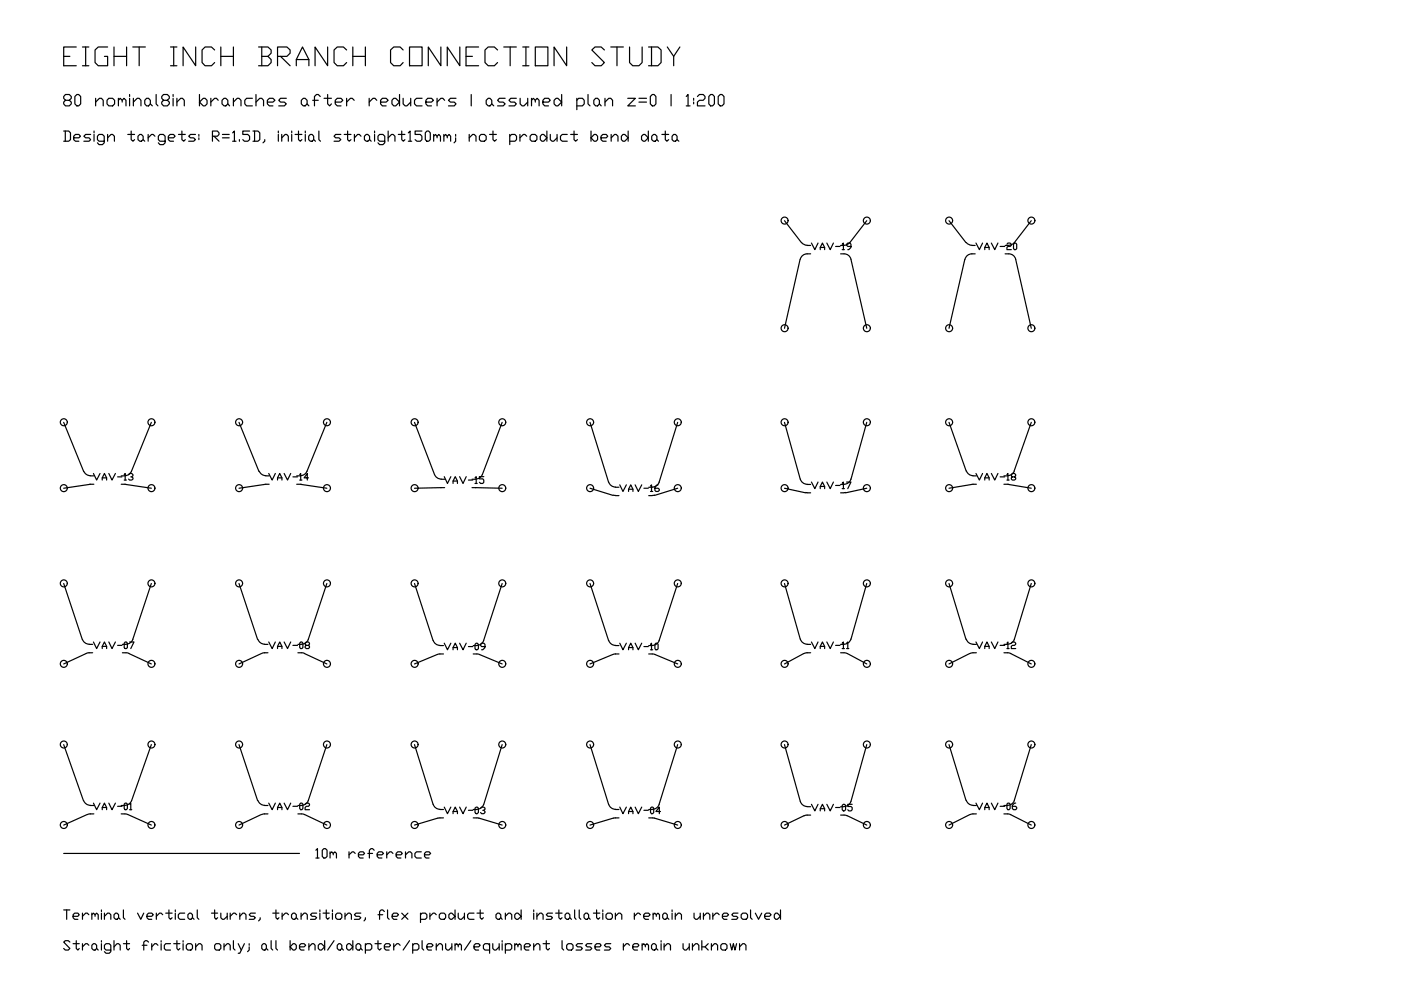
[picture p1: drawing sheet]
<svg xmlns="http://www.w3.org/2000/svg" width="297mm" height="210mm" viewBox="0 0 297 210" stroke-linecap="round" stroke-linejoin="round" font-family="sans-serif">
<!-- layer: OUTLET_PATH -->
<g fill="none" stroke="#000" stroke-width=".25">
<path d="M166.3 46.8l3.6 4.6M169.6 55l-3.3 14.6M180.4 55l3.4 14.6M183.8 46.8l-3.6 4.6M201.2 46.8l3.6 4.6M204.6 55l-3.4 14.6M215.3 55l3.4 14.6M218.7 46.8l-3.6 4.6M13.5 89.5l4.2 10.5M32.1 89.5l-4.2 10.5M50.7 89.5l4.2 10.5M69.3 89.5l-4.2 10.5"/>
<path d="M87.9 89.5l4.2 11.1M106.5 89.5l-4.2 11.1M125.1 89.5l3.9 12.7M143.7 89.5l-4 12.7M166.3 89.5l3.4 12.1M183.8 89.5l-3.4 12.1M201.2 89.5l3.7 10.4M218.7 89.5l-3.7 10.4M18.9 102.7l-5.4 .8M26.7 102.7l5.4 .8M56.1 102.7l-5.4 .8M63.9 102.7l5.4 .8"/>
<path d="M93.5 103.4l-5.6 .1M100.9 103.4l5.6 .1M125.1 103.5l4.9 1.5M143.7 103.5l-4.9 1.5M166.3 103.5l4.5 1M183.8 103.5l-4.5 1M206 102.7l-4.8 .8M213.8 102.7l4.9 .8M13.5 123.7l3.9 11.9M18.2 138.6l-4.7 2.2M27.3 138.6l4.8 2.2M32.1 123.7l-3.9 11.9"/>
<path d="M50.7 123.7l3.9 11.9M55.4 138.6l-4.7 2.2M64.6 138.6l4.7 2.2M69.3 123.7l-3.9 11.9M87.9 123.7l3.9 12.1M92.7 138.8l-4.8 2M101.7 138.8l4.8 2M106.5 123.7l-4 12.1M125.1 123.7l3.9 12.1M129.9 138.8l-4.8 2M138.9 138.8l4.8 2M143.7 123.7l-4 12.1"/>
<path d="M166.3 123.7l3.4 11.8M170.4 138.6l-4.1 2.2M179.7 138.6l4.1 2.2M183.8 123.7l-3.4 11.8M201.2 123.7l3.6 11.9M205.6 138.6l-4.4 2.2M214.3 138.6l4.4 2.2M218.7 123.7l-3.6 11.9M13.5 157.9l4.2 11.9M32.1 157.9l-4.2 11.9M50.7 157.9l3.9 11.8M69.3 157.9l-3.9 11.8"/>
<path d="M87.9 157.9l3.9 12.6M106.5 157.9l-3.9 12.6M125.1 157.9l3.9 12.6M143.7 157.9l-4 12.6M166.3 157.9l3.4 12M183.8 157.9l-3.4 12M201.2 157.9l3.6 11.8M218.7 157.9l-3.6 11.8M18.5 172.7l-5 2.2M27.1 172.7l5 2.2M55.4 172.7l-4.7 2.2M64.6 172.7l4.7 2.2"/>
<path d="M92.8 173.5l-4.9 1.4M101.5 173.5l5 1.4M130 173.5l-4.9 1.4M138.7 173.5l5 1.4M170.5 172.9l-4.2 2M179.6 172.9l4.2 2M205.6 172.7l-4.4 2.2M214.3 172.7l4.4 2.2"/>
</g>
<!-- layer: TERMINAL -->
<g fill="none" stroke="#000" stroke-width=".25">
<circle cx="166.3" cy="46.8" r=".74"/>
<circle cx="183.8" cy="46.8" r=".74"/>
<circle cx="201.2" cy="46.8" r=".74"/>
<circle cx="218.7" cy="46.8" r=".74"/>
<circle cx="166.3" cy="69.6" r=".74"/>
<circle cx="183.8" cy="69.6" r=".74"/>
<circle cx="201.2" cy="69.6" r=".74"/>
<circle cx="218.7" cy="69.6" r=".74"/>
<circle cx="13.5" cy="89.5" r=".74"/>
<circle cx="32.1" cy="89.5" r=".74"/>
<circle cx="50.7" cy="89.5" r=".74"/>
<circle cx="69.3" cy="89.5" r=".74"/>
<circle cx="87.9" cy="89.5" r=".74"/>
<circle cx="106.5" cy="89.5" r=".74"/>
<circle cx="125.1" cy="89.5" r=".74"/>
<circle cx="143.7" cy="89.5" r=".74"/>
<circle cx="166.3" cy="89.5" r=".74"/>
<circle cx="183.8" cy="89.5" r=".74"/>
<circle cx="201.2" cy="89.5" r=".74"/>
<circle cx="218.7" cy="89.5" r=".74"/>
<circle cx="13.5" cy="103.5" r=".74"/>
<circle cx="32.1" cy="103.5" r=".74"/>
<circle cx="50.7" cy="103.5" r=".74"/>
<circle cx="69.3" cy="103.5" r=".74"/>
<circle cx="87.9" cy="103.5" r=".74"/>
<circle cx="106.5" cy="103.5" r=".74"/>
<circle cx="125.1" cy="103.5" r=".74"/>
<circle cx="143.7" cy="103.5" r=".74"/>
<circle cx="166.3" cy="103.5" r=".74"/>
<circle cx="183.8" cy="103.5" r=".74"/>
<circle cx="201.2" cy="103.5" r=".74"/>
<circle cx="218.7" cy="103.5" r=".74"/>
<circle cx="13.5" cy="123.7" r=".74"/>
<circle cx="32.1" cy="123.7" r=".74"/>
<circle cx="50.7" cy="123.7" r=".74"/>
<circle cx="69.3" cy="123.7" r=".74"/>
<circle cx="87.9" cy="123.7" r=".74"/>
<circle cx="106.5" cy="123.7" r=".74"/>
<circle cx="125.1" cy="123.7" r=".74"/>
<circle cx="143.7" cy="123.7" r=".74"/>
<circle cx="166.3" cy="123.7" r=".74"/>
<circle cx="183.8" cy="123.7" r=".74"/>
<circle cx="201.2" cy="123.7" r=".74"/>
<circle cx="218.7" cy="123.7" r=".74"/>
<circle cx="13.5" cy="140.8" r=".74"/>
<circle cx="13.5" cy="157.9" r=".74"/>
<circle cx="32.1" cy="140.8" r=".74"/>
<circle cx="32.1" cy="157.9" r=".74"/>
<circle cx="50.7" cy="140.8" r=".74"/>
<circle cx="50.7" cy="157.9" r=".74"/>
<circle cx="69.3" cy="140.8" r=".74"/>
<circle cx="69.3" cy="157.9" r=".74"/>
<circle cx="87.9" cy="157.9" r=".74"/>
<circle cx="87.9" cy="140.8" r=".74"/>
<circle cx="106.5" cy="140.8" r=".74"/>
<circle cx="106.5" cy="157.9" r=".74"/>
<circle cx="125.1" cy="140.8" r=".74"/>
<circle cx="125.1" cy="157.9" r=".74"/>
<circle cx="143.7" cy="140.8" r=".74"/>
<circle cx="143.7" cy="157.9" r=".74"/>
<circle cx="166.3" cy="140.8" r=".74"/>
<circle cx="166.3" cy="157.9" r=".74"/>
<circle cx="183.8" cy="140.8" r=".74"/>
<circle cx="183.8" cy="157.9" r=".74"/>
<circle cx="201.2" cy="140.8" r=".74"/>
<circle cx="201.2" cy="157.9" r=".74"/>
<circle cx="218.7" cy="157.9" r=".74"/>
<circle cx="218.7" cy="140.8" r=".74"/>
<circle cx="13.5" cy="174.9" r=".74"/>
<circle cx="32.1" cy="174.9" r=".74"/>
<circle cx="50.7" cy="174.9" r=".74"/>
<circle cx="69.3" cy="174.9" r=".74"/>
<circle cx="87.9" cy="174.9" r=".74"/>
<circle cx="106.5" cy="174.9" r=".74"/>
<circle cx="125.1" cy="174.9" r=".74"/>
<circle cx="143.7" cy="174.9" r=".74"/>
<circle cx="166.3" cy="174.9" r=".74"/>
<circle cx="183.8" cy="174.9" r=".74"/>
<circle cx="201.2" cy="174.9" r=".74"/>
<circle cx="218.7" cy="174.9" r=".74"/>
</g>
<!-- layer: NOTES -->
<g fill="none" stroke="#000" stroke-width=".25">
<path d="M13.5 27.8h1.1l.3 .4v1.4l-.3 .3h-1.1M13.8 27.8v2.1M13.9 21.3l-.4-.5v-.3l.4-.5h.8l.4 .5v.3l-.4 .5h-.8l-.4 .3v.4l.4 .5h.8l.4-.5v-.4l-.4-.3M15.6 29.2h1.1l.4-.3-.4-.4h-.7l-.4 .4v.7l.4 .3h.7M16.3 20h.4l.4 .5v1.5l-.4 .5h-.4l-.4-.5v-1.5zM19.2 28.5h-1l-.4 .4 .4 .3h.7l.3 .4-.3 .3h-1.1M19.9 27.8v.4M19.9 28.5v1.4M20.3 21.6l.8-.8h.4l.4 .5v1.2M20.3 20.8v1.7M22.1 29.9h-1.1l-.3-.3v-.7l.3-.4h.7l.4 .4v1.4l-.4 .4h-.7l-.3-.4M22.8 29.2l.7-.7h.4l.4 .4v1"/>
<path d="M22.8 28.5v1.4M23.1 20.8h.8l.4 .5v.7l-.4 .5h-.8l-.4-.5v-.7zM25.1 21.3l.4-.5 .4 .5v.3M25.1 20.8v1.7M25.9 21.3l.4-.5 .4 .5v1.2M27.1 28.5h1.4M27.5 20v.5M27.5 20.8v1.7M27.8 27.8v1.8l.4 .3 .3-.3M28.3 21.6l.8-.8h.4l.4 .5v1.2M28.3 20.8v1.7M29.3 28.9l.3-.4h.4l.4 .4v.7l-.4 .3h-.4l-.3-.3z"/>
<path d="M30.4 29.6l.3 .3M31.1 20.8h.4l.4 .5v.7l-.4 .5h-.4l-.4-.5v-.7zM31.4 28.5v1.4M31.9 22l.4 .5M32.9 28.9l-.4-.4h-.4l-.7 .7M33.1 20v2l.4 .5M34.7 21.3l-.4-.5v-.3l.4-.5h.8l.4 .5v.3l-.4 .5h-.8l-.4 .3v.4l.4 .5h.8l.4-.5v-.4l-.4-.3M35 29.9h-1.1l-.3-.3v-.7l.3-.4h.7l.4 .4v1.4l-.4 .4h-.7l-.3-.4M35.7 29.2h1.1l.3-.3-.3-.4h-.7l-.4 .4v.7l.4 .3h.7M36.7 20v.5M36.7 20.8v1.7M37.5 21.6l.8-.8h.4l.4 .5v1.2"/>
<path d="M37.5 20.8v1.7M37.8 28.5h1.5M38.6 27.8v1.8l.3 .3 .4-.3M41.4 28.5h-1l-.4 .4 .4 .3h.7l.3 .4-.3 .3h-1.1M42.2 28.5v.4M42.2 29.2v.4M42.3 21.6l.8-.8h.4l.4 .5v.7l-.4 .5h-.4zM42.3 20v2.5M44.7 20.8v1.7M45 28.9h1.1l.3-.4v-.3l-.3-.4h-1.1v2.1M45.4 28.9l1 1M46.3 21.3l-.4-.5h-.4l-.8 .8"/>
<path d="M47.2 28.5h1.4M47.2 29.2h1.4M47.5 20.8h.4l.4 .5v.7l-.4 .5h-.4l-.4-.5v-.7zM48.3 22l.4 .5M49.3 28.2l.4-.4v2.1M49.3 29.9h.7M49.5 21.6l.8-.8h.4l.4 .5v1.2M49.5 20.8v1.7M50.8 29.6v.3M52.9 27.8h-1.4v.7h1l.4 .4v.7l-.4 .3h-.7l-.3-.3M53.5 20.8h-1.2l-.4 .5v.7l.4 .5h1.2M53.6 27.8h1.1l.4 .4v1.4l-.4 .3h-1.1"/>
<path d="M54 27.8v2.1M54.3 21.6l.8-.8h.4l.4 .5v1.2M54.3 20v2.5M56.1 29.6v.3l-.3 .4M56.7 21.6h1.2l.4-.3-.4-.5h-.8l-.4 .5v.7l.4 .5h.8M59 27.8v.4M59 28.5v1.4M59.7 29.2l.8-.7h.3l.3 .4v1M59.7 28.5v1.4M60.7 20.8h-1.2l-.4 .5 .4 .3h.8l.4 .4-.4 .5h-1.2M61.8 27.8v.4M61.8 28.5v1.4"/>
<path d="M62.6 28.5h1.4M63.3 27.8v1.8l.4 .3 .3-.3M63.9 21.3l.4-.5h.4l.4 .5v.7l-.4 .5h-.4l-.4-.5zM64.7 27.8v.4M64.7 28.5v1.4M65.1 22l.4 .5M65.8 28.5h.4l.3 .4v.7l-.3 .3h-.4l-.4-.3v-.7zM66.3 21.3h1.2M66.5 29.6l.4 .3M67.6 27.8v1.8l.3 .3M67.9 20.5l-.4-.5h-.4l-.4 .5v2M68.7 20.8h1.6"/>
<path d="M69.5 20v2l.4 .5 .4-.5M71.1 21.6h1.2l.4-.3-.4-.5h-.8l-.4 .5v.7l.4 .5h.8M72.3 28.5h-1.1l-.4 .4 .4 .3h.7l.4 .4-.4 .3h-1.1M73 28.5h1.4M73.5 20.8v1.7M73.7 27.8v1.8l.3 .3 .4-.3M75.1 21.3l-.4-.5h-.4l-.8 .8M75.1 28.5v1.4M76.5 28.9l-.3-.4h-.4l-.7 .7M77.3 28.9l.3-.4h.4l.4 .4v.7l-.4 .3h-.4l-.3-.3zM78.3 20.8v1.7M78.4 29.6l.3 .3"/>
<path d="M79.4 27.8v.4M79.4 28.5v1.4M79.9 21.3l-.4-.5h-.4l-.8 .8M80.7 21.6h1.2l.4-.3-.4-.5h-.8l-.4 .5v.7l.4 .5h.8M81.6 29.9h-1.1l-.4-.3v-.7l.4-.4h.7l.4 .4v1.4l-.4 .4h-.7l-.4-.4M82.3 29.2l.7-.7h.4l.3 .4v1M82.3 27.8v2.1M83.5 20.8h.4l.8 .8-.8 .9h-.4l-.4-.5v-.7zM84.5 28.5h1.4M84.7 20v2.5M85.2 27.8v1.8l.3 .3 .4-.3M85.5 20.8v1.2l.4 .5h.4l.8-.9"/>
<path d="M86.6 28.2l.4-.4v2.1M86.6 29.9h.7M87.1 20.8v1.7M89.5 27.8h-1.5v.7h1.1l.4 .4v.7l-.4 .3h-.7l-.4-.3M89.5 20.8h-1.2l-.4 .5v.7l.4 .5h1.2M90.3 21.6h1.2l.4-.3-.4-.5h-.8l-.4 .5v.7l.4 .5h.8M90.5 27.8h.4l.3 .4v1.4l-.3 .3h-.4l-.3-.3v-1.4zM91.9 28.9l.4-.4 .4 .4v.3M91.9 28.5v1.4M92.7 28.9l.3-.4 .4 .4v1M92.7 20.8v1.7M94.1 28.9l.4-.4 .3 .4v.3"/>
<path d="M94.1 28.5v1.4M94.3 21.3l-.4-.5h-.4l-.8 .8M94.8 28.9l.4-.4 .3 .4v1M96.6 29.2v.7l-.3 .4M96.6 28.5v.4M96.7 20.8h-1.2l-.4 .5 .4 .3h.8l.4 .4-.4 .5h-1.2M99.5 29.2l.7-.7h.3l.4 .4v1M99.5 28.5v1.4M99.9 20v2.5M102 28.5h.7l.4 .4v.7l-.4 .3h-.7l-.4-.3v-.7zM103.1 21.3l.4-.5h.4l.4 .5v.7l-.4 .5h-.4l-.4-.5zM103.8 28.5h1.4"/>
<path d="M104.3 22l.4 .5M104.5 27.8v1.8l.4 .3 .3-.3M107.1 20.8h-1.2l-.4 .5 .4 .3h.8l.4 .4-.4 .5h-1.2M108.1 28.9l.4-.4h.7l.3 .4v.7l-.3 .3h-1.1M108.1 28.5v2.2M109.5 20.8h-1.2l-.4 .5 .4 .3h.8l.4 .4-.4 .5h-1.2M110.2 28.5v1.4M110.3 20.8v1.2l.4 .5h.4l.8-.9M111.7 28.9l-.4-.4h-.3l-.8 .7M111.9 20.8v1.7M112.7 21.3l.4-.5 .4 .5v.3M112.7 20.8v1.7"/>
<path d="M112.7 28.5h.8l.3 .4v.7l-.3 .3h-.8l-.3-.3v-.7zM113.5 21.3l.4-.5 .4 .5v1.2M114.9 28.5h.4l.7 .7-.7 .7h-.4l-.3-.3v-.7zM115.1 21.6h1.2l.4-.3-.4-.5h-.8l-.4 .5v.7l.4 .5h.8M116 27.8v2.1M116.7 28.5v1.1l.4 .3h.3l.7-.7M117.5 21.3l.4-.5h.4l.8 .8-.8 .9h-.4l-.4-.5zM118.1 28.5v1.4M119.1 20v2.5M120.3 28.5h-1.1l-.4 .4v.7l.4 .3h1.1M121 28.5h1.4M121.7 27.8v1.8l.3 .3 .4-.3"/>
<path d="M122.3 21.3l.4-.5h.8l.4 .5v.7l-.4 .5h-1.2M122.3 20.8v2.5M124.7 20v2l.4 .5M125.3 27.8v2.1M126 28.5h.4l.3 .4v.7l-.3 .3h-.4l-.7-.7zM126.3 20.8h.4l.4 .5v.7l-.4 .5h-.4l-.4-.5v-.7zM127.1 22l.4 .5M127.4 29.2h1.1l.4-.3-.4-.4h-.7l-.4 .4v.7l.4 .3h.7M128.3 21.6l.8-.8h.4l.4 .5v1.2M128.3 20.8v1.7M129.6 29.2l.7-.7h.3l.4 .4v1M129.6 28.5v1.4"/>
<path d="M132.1 28.5h.4l.7 .7-.7 .7h-.4l-.4-.3v-.7zM133.1 20.8h1.6l-1.6 1.7h1.6M133.2 27.8v2.1M135.5 20.8h1.6M135.5 21.6h1.6M136 28.9l.4-.4h.3l.8 .7-.8 .7h-.3l-.4-.3zM137.5 27.8v2.1M137.9 20.5l.4-.5h.4l.4 .5v1.5l-.4 .5h-.4l-.4-.5zM138.2 28.9l.4-.4h.3l.4 .4v.7l-.4 .3h-.3l-.4-.3zM139.3 29.6l.3 .3M140.3 28.5h1.5M141.1 27.8v1.8l.3 .3 .4-.3"/>
<path d="M142.3 20v2.5M142.8 28.5h.4l.4 .4v.7l-.4 .3h-.4l-.3-.3v-.7zM143.6 29.6l.3 .3M145.5 20.5l.4-.5v2.5M145.5 22.5h.8M147.1 20.8v.5M147.1 21.6v.4M147.9 20.5l.4-.5h.8l.4 .5v.3l-.4 .5h-.8l-.4 .3v.9h1.6M150.7 20h.4l.4 .5v1.5l-.4 .5h-.4l-.4-.5v-1.5zM152.3 20.5l.4-.5h.4l.4 .5v1.5l-.4 .5h-.4l-.4-.5zM13.5 192.9h1.3M13.5 180.9h50"/>
<path d="M14.1 192.9v2M14.8 199.7l-.3-.3h-.7l-.3 .3 1.3 1.4-.3 .3h-.7l-.3-.3M15.5 194.3h1l.3-.4-.3-.3h-.7l-.3 .3v.7l.3 .3h.7M16.2 199.4v1.7l.3 .3 .3-.3M17.5 193.6v1.3M18.8 193.9l-.3-.3h-.3l-.7 .7M19.5 193.9l.3-.3 .4 .3v.4M19.5 193.6v1.3M20.2 193.9l.3-.3 .3 .3v1M21.5 192.9v.4M21.5 193.6v1.3M21.5 199.4v.3"/>
<path d="M22.1 194.3l.7-.7h.4l.3 .3v1M22.1 193.6v1.3M24.2 199.4v2M24.5 193.6h.3l.3 .3v.7l-.3 .3h-.3l-.3-.3v-.7zM25.1 194.6l.4 .3M26.2 192.9v1.7l.3 .3M26.8 199.4v1.7l.4 .3 .3-.3M29.2 193.6l.6 1.3 .7-1.3M31.2 194.3h1l.3-.4-.3-.3h-.7l-.3 .3v.7l.3 .3h.7M31.5 199.7l-.3-.3h-.4l-.3 .3v1.7M33.1 193.6v1.3M34.2 199.4v.3"/>
<path d="M34.5 193.9l-.3-.3h-.4l-.7 .7M35.1 193.6h1.4M35.8 192.9v1.7l.4 .3 .3-.3M37.2 192.9v.4M37.2 193.6v1.3M37.5 199.4v1.7l.3 .3 .3-.3M38.8 199.4v.3M39.2 193.6h-1.1l-.3 .3v.7l.3 .3h1.1M40.2 193.6h.3l.3 .3v.7l-.3 .3h-.3l-.4-.3v-.7zM40.8 194.6l.3 .3M41.8 192.9v1.7l.4 .3M44.8 193.6h1.3"/>
<path d="M45.5 192.9v1.7l.3 .3 .3-.3M46.8 193.6v1l.4 .3h.3l.7-.6M48.2 193.6v1.3M48.8 193.6v1.3M49.5 199.4v1.7l.3 .3M50.2 193.9l-.4-.3h-.3l-.7 .7M50.8 194.3l.7-.7h.3l.4 .3v1M50.8 193.6v1.3M54.1 193.6h-.9l-.4 .3 .4 .4h.6l.3 .3-.3 .3h-1M55.2 194.6v.3l-.4 .4M57.5 199.4v1.7l.3 .3M57.8 193.6h1.3"/>
<path d="M58.5 192.9v1.7l.3 .3 .3-.3M58.5 199.4v1.7l.3 .3M59.8 193.6v1.3M61.2 193.9l-.4-.3h-.3l-.7 .7M61.5 199.4v2M62.1 193.6h.4l.3 .3v.7l-.3 .3h-.4l-.3-.3v-.7zM62.8 194.6l.4 .3M63.8 194.3l.7-.7h.3l.4 .3v1M63.8 193.6v1.3M67.1 193.6h-.9l-.4 .3 .4 .4h.6l.3 .3-.3 .3h-1M67.8 192.9v.4M67.8 193.6v1.3"/>
<path d="M68.5 193.6h1.3M68.8 199.4v2M69.2 192.9v1.7l.3 .3 .3-.3M70.5 192.9v.4M70.5 193.6v1.3M70.8 199.4l-1.3 2M71.2 193.9l.3-.3h.6l.4 .3v.7l-.4 .3h-.6l-.3-.3zM73.2 194.3l.6-.7h.4l.3 .3v1M73.2 193.6v1.3M74.8 199.4v2M76.5 193.6h-1l-.4 .3 .4 .4h.7l.3 .3-.3 .3h-1.1M77.5 194.6v.3l-.3 .4"/>
<path d="M80.1 199.4v1.7l.4 .3 .3-.3M80.1 193.9h1.1M81.5 193.3l-.3-.4h-.4l-.3 .4v1.6M82.2 192.9v1.7l.3 .3M83.1 194.3h1.1l.3-.4-.3-.3h-.7l-.4 .3v.7l.4 .3h.7M85.2 193.6l1.3 1.3M86.5 193.6l-1.3 1.3M86.8 199.4l-1.3 2M89.2 193.9l.3-.3h.7l.3 .3v.7l-.3 .3h-1M89.2 193.6v2M89.5 199.4v1.7l.3 .3M91.1 193.6v1.3"/>
<path d="M92.5 193.9l-.3-.3h-.4l-.7 .7M93.1 193.9l.4-.3h.6l.4 .3v.7l-.4 .3h-.6l-.4-.3zM95.5 193.6h.3l.7 .7-.7 .6h-.3l-.3-.3v-.7zM96.5 192.9v2M97.2 193.6v1l.3 .3h.3l.7-.6M98.5 193.6v1.3M99.8 199.4l-1.3 2M100.5 193.6h-1l-.4 .3v.7l.4 .3h1M101.1 193.6h1.4M101.8 192.9v1.7l.4 .3 .3-.3M105.2 193.9l.3-.3h.3l.4 .3v.7l-.4 .3h-.3l-.3-.3zM106.2 194.6l.3 .3"/>
<path d="M106.5 199.4v.3M107.1 194.3l.7-.7h.4l.3 .3v1M107.1 193.6v1.3M109.5 193.6h.3l.7 .7-.7 .6h-.3l-.4-.3v-.7zM110.5 192.9v2M113.2 192.9v.4M113.2 193.6v1.3M113.8 194.3l.7-.7h.3l.3 .3v1M113.8 193.6v1.3M115.8 199.4v1.7l.4 .3 .3-.3M117.1 193.6h-.9l-.4 .3 .4 .4h.6l.3 .3-.3 .3h-1M117.8 193.6h1.4"/>
<path d="M118.5 192.9v1.7l.3 .3 .4-.3M119.2 199.4v1.7l.3 .3M119.8 193.9l.3-.3h.4l.3 .3v.7l-.3 .3h-.4l-.3-.3zM120.8 194.6l.4 .3M121.8 192.9v1.7l.3 .3M122.8 192.9v1.7l.3 .3M124.2 193.6h.3l.3 .3v.7l-.3 .3h-.3l-.4-.3v-.7zM124.8 194.6l.3 .3M125.8 193.6h1.4M126.5 192.9v1.7l.3 .3 .4-.3M127.8 192.9v.4M127.8 193.6v1.3"/>
<path d="M128.8 193.6h.7l.3 .3v.7l-.3 .3h-.7l-.3-.3v-.7zM130.5 194.3l.6-.7h.4l.3 .3v1M130.5 193.6v1.3M134.5 193.6v1.3M135.8 193.9l-.3-.3h-.3l-.7 .7M136.5 194.3h1l.3-.4-.3-.3h-.7l-.3 .3v.7l.3 .3h.7M138.5 193.9l.3-.3 .3 .3v.4M138.5 193.6v1.3M139.1 193.9l.4-.3 .3 .3v1M140.2 199.4v.3M140.8 193.6h.3l.4 .3v.7l-.4 .3h-.3l-.3-.3v-.7zM141.5 194.6l.3 .3"/>
<path d="M142.5 192.9v.4M142.5 193.6v1.3M143.2 194.3l.6-.7h.3l.4 .3v1M143.2 193.6v1.3M147.2 193.6v1l.3 .3h.3l.7-.6M148.5 193.6v1.3M148.8 199.4v2M149.1 194.3l.7-.7h.4l.3 .3v1M149.1 193.6v1.3M151.1 193.6v1.3M152.5 193.9l-.4-.3h-.3l-.7 .7M153.2 194.3h.9l.4-.4-.4-.3h-.6l-.3 .3v.7l.3 .3h.6"/>
<path d="M156.5 193.6h-1l-.3 .3 .3 .4h.7l.3 .3-.3 .3h-1M157.1 193.9l.4-.3h.7l.3 .3v.7l-.3 .3h-.7l-.4-.3zM159.1 192.9v1.7l.4 .3M160.1 193.6l.7 1.3 .7-1.3M162.1 194.3h1.1l.3-.4-.3-.3h-.7l-.4 .3v.7l.4 .3h.7M164.5 193.6h.3l.7 .7-.7 .6h-.3l-.3-.3v-.7zM165.5 192.9v2M15.5 200.1h1.3M17.5 200.1v1.3M18.8 200.4l-.3-.3h-.3l-.7 .7M19.5 200.4l.3-.3h.4l.3 .3v.7l-.3 .3h-.4l-.3-.3zM20.5 201.1l.3 .3"/>
<path d="M21.5 200.1v1.3M23.5 201.4h-1l-.4-.3v-.7l.4-.3h.7l.3 .3v1.4l-.3 .3h-.7l-.4-.3M24.2 200.8l.6-.7h.3l.4 .3v1M26.2 200.1h1.3M30.1 200.4h1.1M32.2 200.1v1.3M33.5 200.4l-.4-.3h-.3l-.6 .7M34.2 200.1v1.3M36.2 200.1h-1.1l-.3 .3v.7l.3 .3h1.1M36.8 200.1h1.3M38.8 200.1v1.3M39.5 200.4l.3-.3h.7l.3 .3v.7l-.3 .3h-.7l-.3-.3z"/>
<path d="M41.5 200.8l.7-.7h.3l.3 .3v1M41.5 200.1v1.3M45.8 200.1h.7l.3 .3v.7l-.3 .3h-.7l-.3-.3v-.7zM47.5 200.8l.7-.7h.3l.3 .3v1M47.5 200.1v1.3M50.5 200.1l.6 1.3M51.8 200.1l-1 2h-.3M52.8 200.8v.6l-.3 .4M52.8 200.1v.3M55.5 200.4l.3-.3h.4l.3 .3v.7l-.3 .3h-.4l-.3-.3zM56.5 201.1l.3 .3M62.1 200.1h.4l.3 .3v.7l-.3 .3h-.4l-.6-.6z"/>
<path d="M63.5 200.8h1l.3-.4-.3-.3h-.7l-.3 .3v.7l.3 .3h.7M65.5 200.8l.7-.7h.3l.3 .3v1M65.5 200.1v1.3M67.5 200.4l.3-.3h.4l.6 .7-.6 .6h-.4l-.3-.3zM71.5 200.4l.3-.3h.3l.4 .3v.7l-.4 .3h-.3l-.3-.3zM72.5 201.1l.3 .3M73.5 200.4l.3-.3h.4l.6 .7-.6 .6h-.4l-.3-.3zM75.5 200.4l.3-.3h.4l.3 .3v.7l-.3 .3h-.4l-.3-.3zM76.5 201.1l.3 .3M77.5 200.4l.3-.3h.7l.3 .3v.7l-.3 .3h-1M77.5 200.1v2M79.5 200.1h1.3"/>
<path d="M81.5 200.8h1l.3-.4-.3-.3h-.7l-.3 .3v.7l.3 .3h.7M83.5 200.1v1.3M84.8 200.4l-.3-.3h-.3l-.7 .7M87.5 200.4l.3-.3h.7l.3 .3v.7l-.3 .3h-1M87.5 200.1v2M90.5 200.8h1l.3-.4-.3-.3h-.7l-.3 .3v.7l.3 .3h.7M92.5 200.8l.6-.7h.4l.3 .3v1M92.5 200.1v1.3M94.5 200.1v1l.3 .3h.4l.6-.6M95.8 200.1v1.3M96.5 200.4l.3-.3 .4 .3v.4M96.5 200.1v1.3"/>
<path d="M97.2 200.4l.3-.3 .3 .3v1M100.5 200.8h1l.3-.4-.3-.3h-.7l-.3 .3v.7l.3 .3h.7M103.8 200.4l-.3-.3h-.7l-.3 .3v.7l.3 .3h1M103.8 200.1v2M104.5 200.1v1l.3 .3h.4l.6-.6M105.8 200.1v1.3M106.5 200.1v1.3M107.1 200.4l.4-.3h.7l.3 .3v.7l-.3 .3h-1.1M107.1 200.1v2M109.1 200.4l.4-.3 .3 .3v.4M109.1 200.1v1.3M109.8 200.4l.4-.3 .3 .3v1"/>
<path d="M111.2 200.8h.9l.4-.4-.4-.3h-.6l-.3 .3v.7l.3 .3h.6M113.2 200.8l.6-.7h.4l.3 .3v1M113.2 200.1v1.3M115.1 200.1h1.4M120.1 200.4l.4-.3h.7l.3 .3v.7l-.3 .3h-.7l-.4-.3zM123.5 200.1h-1l-.4 .3 .4 .4h.6l.4 .3-.4 .3h-1M125.5 200.1h-1l-.3 .3 .3 .4h.6l.4 .3-.4 .3h-.9M126.2 200.8h1l.3-.4-.3-.3h-.7l-.3 .3v.7l.3 .3h.7M129.5 200.1h-1l-.4 .3 .4 .4h.7l.3 .3-.3 .3h-1.1M132.2 200.1v1.3M133.5 200.4l-.4-.3h-.3l-.6 .7M134.2 200.8h1l.3-.4-.3-.3h-.7l-.3 .3v.7l.3 .3h.7"/>
<path d="M136.1 200.4l.4-.3 .3 .3v.4M136.1 200.1v1.3M136.8 200.4l.4-.3 .3 .3v1M138.1 200.4l.4-.3h.3l.3 .3v.7l-.3 .3h-.3l-.4-.3zM139.1 201.1l.4 .3M140.2 200.1v1.3M140.8 200.8l.7-.7h.3l.4 .3v1M140.8 200.1v1.3M144.8 200.1v1l.4 .3h.3l.6-.6M146.1 200.1v1.3M146.8 200.8l.7-.7h.3l.4 .3v1M146.8 200.1v1.3"/>
<path d="M149.5 200.8l.7 .6M150.2 200.1l-.7 .7h-.7M150.8 200.8l.7-.7h.3l.3 .3v1M150.8 200.1v1.3M152.8 200.4l.4-.3h.6l.3 .3v.7l-.3 .3h-.6l-.4-.3zM154.8 200.1l.4 1.3 .3-1.3 .3 1.3 .4-1.3M156.8 200.8l.7-.7h.3l.4 .3v1M156.8 200.1v1.3"/>
</g>
<text font-size="7.5" x="12.3" y="15.2">EIGHT INCH BRANCH CONNECTION STUDY</text>
<text font-size="4.9" x="65.6" y="183.1">10m reference</text>
<g font-size="4.4">
<text x="170.7" y="54.3">VAV-19</text>
<text x="205.7" y="54.3">VAV-20</text>
<text x="18.7" y="103">VAV-13</text>
<text x="55.7" y="103">VAV-14</text>
<text x="93.1" y="103.7">VAV-15</text>
<text x="130.2" y="105.5">VAV-16</text>
<text x="170.7" y="104.8">VAV-17</text>
<text x="205.7" y="103">VAV-18</text>
<text x="18.7" y="138.6">VAV-07</text>
<text x="55.7" y="138.6">VAV-08</text>
<text x="93.1" y="139">VAV-09</text>
<text x="130.2" y="139">VAV-10</text>
<text x="170.7" y="138.6">VAV-11</text>
<text x="205.7" y="138.6">VAV-12</text>
<text x="18.7" y="172.9">VAV-01</text>
<text x="55.7" y="172.9">VAV-02</text>
<text x="93.1" y="173.9">VAV-03</text>
<text x="130.2" y="173.9">VAV-04</text>
<text x="170.7" y="173.2">VAV-05</text>
<text x="205.7" y="172.9">VAV-06</text>
</g>
</svg>
